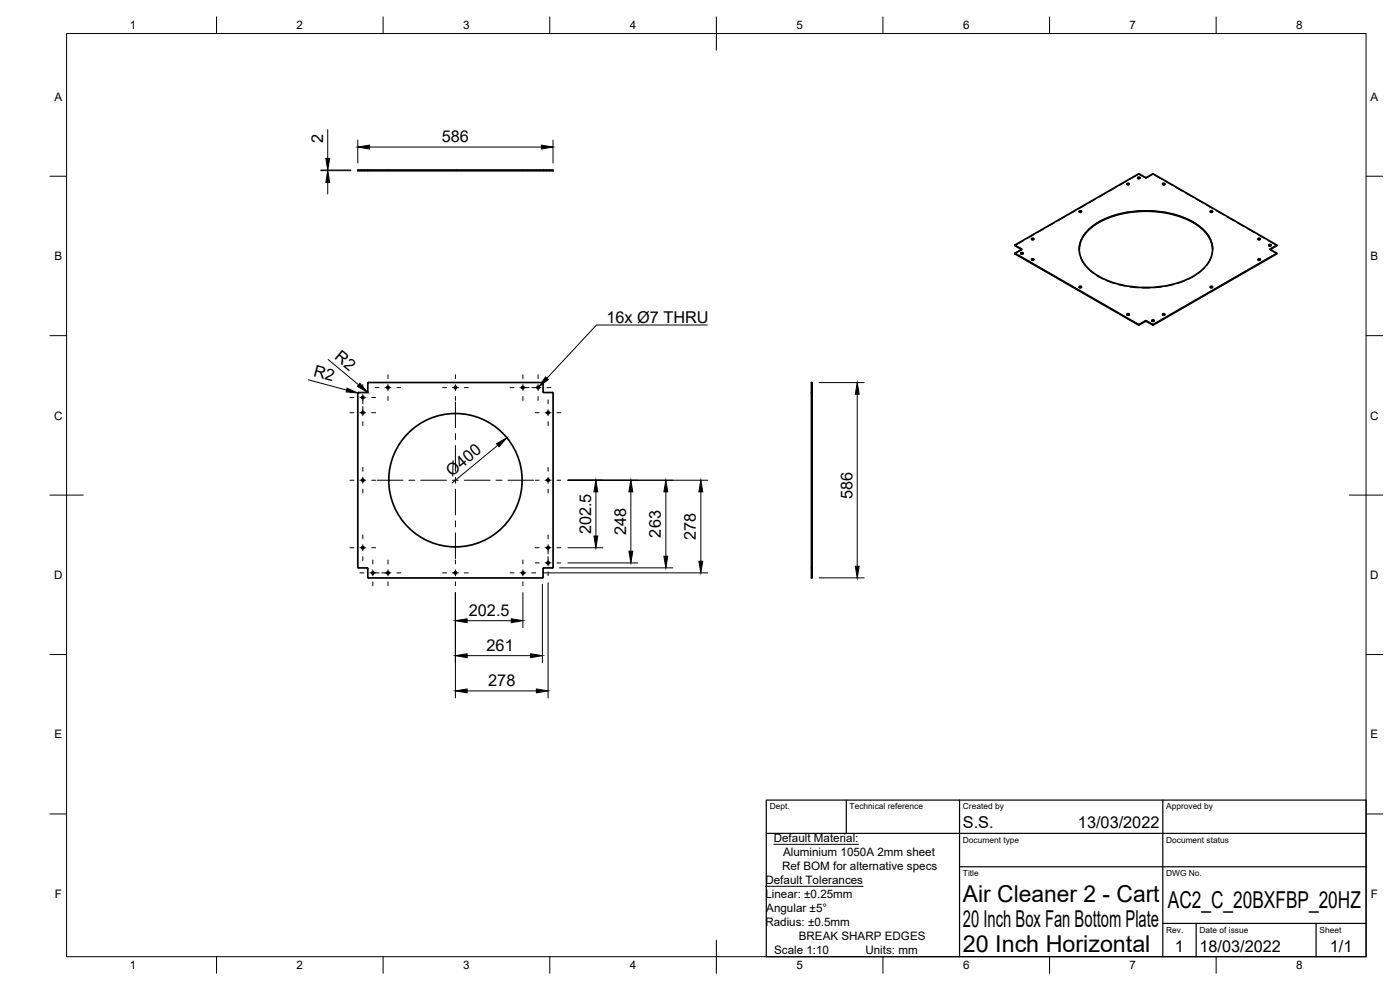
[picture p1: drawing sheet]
<svg xmlns="http://www.w3.org/2000/svg" width="420mm" height="297mm" viewBox="0 0 420 297" stroke-linecap="round" stroke-linejoin="round" font-family="sans-serif">
<!-- layer: Visible -->
<g fill="none" stroke="#000" stroke-width=".51">
<path d="M110.4 51h-3v.2h58.6v-.2h-3v.2M163 51h-52.6v.2M338.3 55.3h.6M341.5 53.4h.6M341.6 52.2l-36.9 21.3M341.6 52.2l2.3 1.1 2.3-1.1 36.9 21.3-1.9 1.3M348.9 55.3h.7M304.7 73.5v.2M304.7 76v.1M304.7 76.1v.1M304.7 73.7v.1M304.7 73.6l1.9 1.2-1.9 1.1"/>
<path d="M304.7 76.2l36.9 21.3M304.7 73.8l1.9 1.1M304.7 76.1l36.9 21.2M304.7 73.4v.2M304.7 75.9v.1M306.4 76.1h.6M309.6 71.8h.6M309.6 77.9h.6M323.9 74.8a10.1 10.1 0 0 1 5.9-8.1 31.4 31.4 0 0 1 28.2 0 10.1 10.1 0 0 1 5.9 8.1M323.9 63.5h.7M326.2 69.4a23.9 23.9 0 0 1 16.8-6.2 27.1 27.1 0 0 1 17.6 5.2 7.7 7.7 0 0 1 0 12.7 28.1 28.1 0 0 1-21.2 4.9 20.7 20.7 0 0 1-14-6.9 7.3 7.3 0 0 1 .8-9.7zM363.3 63.5h.6"/>
<path d="M377.6 71.8h.6M377.6 77.9h.6M380.8 73.6h.6M381.2 74.8l1.9 1.1M383.1 75.9v.2l-36.9 21.2-2.3-1.1-2.3 1.1M383.1 73.5v.3l-1.9 1M383.1 76v.2l-36.9 21.3-2.3-1.1-2.3 1.1M323.9 86.1h.7M338.3 94.4h.6M345.7 96.2h.6M348.9 94.4h.7M363.3 86.1h.6"/>
<path d="M110.2 117.8h-2.6l-.2 .2v52.2M110.4 115v2.6l-.2 .2M110.4 115l.2-.2h52.2l.2 .2M163 115v2.6M163 117.6l.2 .2h2.6l.2 .2v52.2M243.5 117.8h.2v52.6M243.7 117.8v-3h-.2v58.6h.2v-3h-.2M107.4 170.2l.2 .2h2.6M110.2 170.4l.2 .2v2.6l.2 .2h52.2l.2-.2M163 170.6v2.6M166 170.2l-.2 .2h-2.6l-.2 .2"/>
<circle cx="338.6" cy="55.2" r=".26"/>
<circle cx="341.8" cy="53.4" r=".26"/>
<circle cx="349.2" cy="55.2" r=".26"/>
<circle cx="306.7" cy="76" r=".26"/>
<circle cx="309.9" cy="71.7" r=".26"/>
<circle cx="309.9" cy="77.9" r=".26"/>
<circle cx="324.2" cy="63.5" r=".26"/>
<circle cx="363.6" cy="63.5" r=".26"/>
<circle cx="377.9" cy="77.9" r=".26"/>
<circle cx="377.9" cy="71.7" r=".26"/>
<circle cx="381.1" cy="73.6" r=".26"/>
<circle cx="324.2" cy="86.1" r=".26"/>
<circle cx="338.6" cy="94.4" r=".26"/>
<circle cx="346" cy="96.2" r=".26"/>
<circle cx="349.2" cy="94.4" r=".26"/>
<circle cx="363.6" cy="86.1" r=".26"/>
<circle cx="108.9" cy="119.3" r=".35"/>
<circle cx="116.4" cy="116.3" r=".35"/>
<circle cx="136.7" cy="116.3" r=".35"/>
<circle cx="156.9" cy="116.3" r=".35"/>
<circle cx="161.5" cy="116.3" r=".35"/>
<circle cx="108.9" cy="123.8" r=".35"/>
<circle cx="164.5" cy="123.8" r=".35"/>
<circle cx="108.9" cy="144.1" r=".35"/>
<circle cx="136.7" cy="144.1" r="20"/>
<circle cx="164.5" cy="144.1" r=".35"/>
<circle cx="108.9" cy="164.3" r=".35"/>
<circle cx="111.9" cy="171.9" r=".35"/>
<circle cx="116.4" cy="171.9" r=".35"/>
<circle cx="136.7" cy="171.9" r=".35"/>
<circle cx="156.9" cy="171.9" r=".35"/>
<circle cx="164.5" cy="164.3" r=".35"/>
<circle cx="164.5" cy="168.9" r=".35"/>
</g>
<!-- layer: Hidden -->
<g fill="none" stroke="#000" stroke-width=".3">
<path d="M108.5 51v.2M109.2 51v.2M111.5 51v.2M112.2 51v.2M116.1 51v.2M116.7 51v.2M116.8 51v.2M136.3 51v.2M137 51v.2M156.6 51v.2M156.7 51v.2M157.3 51v.2"/>
<path d="M161.1 51v.2M161.8 51v.2M164.1 51v.2M164.8 51v.2M328.8 59.7l-2 1.2M331.9 57.9l-2 1.2M335 56.2l-2 1.1M338.1 54.4l-2 1.2M338.2 55.2v.2M338.2 55.3l.3 .2 .4-.2M338.9 55.2v.2M339.2 53.8l2.5-1.5 2.1 1.2 2.3-1.2 2.5 1.5"/>
<path d="M341.4 53.3v.2M341.5 53.4a.32 .32 0 0 0 .3 .3 .32 .32 0 0 0 .3-.3M342.1 53.3v.2M348.9 55.2v.2M348.9 55.3l.2 .2h.4v-.2M349.6 55.2v.2M349.7 54.4l2 1.2M352.7 56.2l2.1 1.1M355.9 57.9l2 1.2M358.9 59.7l2.1 1.2M306.3 76v.1M306.4 76.1a.33 .33 0 0 0 .3 .3 .33 .33 0 0 0 .3-.3"/>
<path d="M306.6 74.9l-1.9 1.2M306.6 74.8v.1M307 76v.1M307.2 72.2l-2.5 1.5M309.6 71.7v.1M309.6 77.8v.2M309.6 71.8a.33 .33 0 0 0 .3 .3 .33 .33 0 0 0 .3-.3M309.6 77.9l.2 .3 .4-.3M310.3 71.7v.1M310.3 77.8v.2M310.3 70.4l-2.1 1.2M313.4 68.6l-2.1 1.2"/>
<path d="M316.5 66.9l-2.1 1.1M319.6 65.1l-2.1 1.2M322.7 63.3l-2.1 1.2M323.9 74.9l.1 1.4M323.9 63.4v.2M323.9 74.8v.1M323.9 63.5l.2 .3 .4-.1v-.2M324.4 77.4l1.1 2.1M324.6 63.4v.2M325.8 61.5l-2.1 1.2M362 61.5l2.1 1.2M363.2 63.4v.2"/>
<path d="M363.2 63.5l.3 .3 .4-.3M363.4 77.4l-1.2 2.1M363.9 74.9l-.2 1.4M363.9 63.4v.2M365.1 63.3l2.1 1.2M368.2 65.1l2.1 1.2M371.3 66.9l2.1 1.1M374.4 68.6l2.1 1.2M377.5 70.4l2.1 1.2M377.5 71.7v.1M377.5 77.8v.2M377.5 71.8a.33 .33 0 0 0 .4 .3 .33 .33 0 0 0 .3-.3"/>
<path d="M377.5 77.9l.3 .3 .4-.3M378.2 71.7v.1M378.2 77.8v.2M380.6 72.2l2.5 1.5M380.7 73.5v.2M380.8 73.6l.2 .3 .4-.3M381.2 74.9l1.9 1.2M381.4 73.5v.2M323.9 86.1v.1M323.9 86.2v.1a.34 .34 0 0 0 .4 .2 .34 .34 0 0 0 .2-.3M324.6 86.1v.1M326.3 80.4l1.8 1.6"/>
<path d="M329.1 82.7l2.1 1.1M332.3 84.3l2.2 .8M335.6 85.4l2.4 .5M338.2 94.3v.2M338.2 94.4l.3 .3 .4-.3M338.9 94.3v.2M339.1 86.1l2.4 .2M342.7 86.4h2.4M345.7 96.2v.1M345.7 96.3l.2 .2h.4v-.2M346.4 96.2v.1M348.6 86.1l-2.3 .2"/>
<path d="M348.9 94.3v.2M348.9 94.4l.2 .3 .4-.1v-.2M349.6 94.3v.2M352.1 85.4l-2.3 .5M355.5 84.3l-2.2 .8M358.7 82.7l-2.1 1.1M361.5 80.4l-1.8 1.6M363.2 86.1v.1M363.2 86.2a.32 .32 0 0 0 .4 .3 .32 .32 0 0 0 .3-.3M363.9 86.1v.1"/>
</g>
<circle cx="306.6" cy="74.8" r=".11" fill="#000" stroke="#000" stroke-width=".3"/>
<!-- layer: Visible Narrow -->
<path d="M304.7 73.6v.2M304.7 76.1v.1M306.6 74.7v.1M381.2 74.7v.1M383.1 73.6v.2M383.1 76.1v.1M341.6 97.3v.2M341.9 97.3v.2M343.7 96.3v.1M344 96.3v.1M345.9 97.3v.2M346.2 97.3v.2" fill="none" stroke="#000" stroke-width=".3"/>
<!-- layer: Hidden Narrow -->
<path d="M341.6 52.2v.2M341.9 52.2v.2M343.7 53.3v.1M344 53.3v.1M345.9 52.2v.2M346.2 52.2v.2M304.7 73.5v.1M304.7 75.9v.2M306.6 74.8v.2M381.2 74.8v.2M383.1 73.5v.1M383.1 75.9v.2" fill="none" stroke="#000" stroke-width=".3"/>
<!-- layer: Border -->
<g fill="none" stroke="#000" stroke-width=".3">
<path d="M20 10.1h390v276.9h-390zM65 5.1v5M115 5.1v5M165 5.1v5M215 5.1v10M265 5.1v5M315 5.1v5M365 5.1v5M15 52.9h5M410 52.9h5M15 100.7h5M410 100.7h5"/>
<path d="M15 148.6h10M405 148.6h10M15 196.4h5M410 196.4h5M15 244.2h5M410 244.2h5M65 287v5M115 287v5M165 287v5M215 282.1v9.9M265 287v5M315 287v5"/>
<path d="M365 287v5"/>
</g>
<!-- layer: TitleBlock -->
<path d="M230 240.1h180v46.9h-180zM230 250h180M254 240.1v9.9M288 240.1v46.9M349 240.1v46.9M288 260.1h122M349 277.1h61M359 277.1v9.9M395 277.1v9.9" fill="none" stroke="#000" stroke-width=".36"/>
<!-- layer: Center Lines -->
<g fill="none" stroke="#000" stroke-width=".3">
<path d="M105 119.3h1.2M108 119.3h1.8M108.9 115.4v1.2M108.9 118.4v2.8M111.5 119.3h1.2M112.6 116.3h1.1M115.5 116.3h1.8M116.4 112.4v1.2M116.4 115.4v1.8M116.4 119v1.1M119.1 116.3h1.2M132.8 116.3h1.2"/>
<path d="M135.8 116.3h1.8M136.7 112.4v1.2M136.7 115.4v1.8M136.7 119v1.1M139.4 116.3h1.1M153.1 116.3h1.1M156 116.3h2.8M156.9 112.4v1.2M156.9 115.4v1.8M156.9 119v1.1M159.6 116.3h2.8M161.5 112.4v1.2"/>
<path d="M161.5 115.4v1.8M161.5 119v1.1M164.1 116.3h1.2M164.5 120v1.2M105 123.8h1.2M108 123.8h1.8M108.9 122v2.7M108.9 126.5v1.2M111.5 123.8h1.2M136.7 120.6v7.7M136.7 130.1v1.8M136.7 133.7v7.7"/>
<path d="M160.6 123.8h1.2M163.6 123.8h1.8M164.5 122.9v1.8M164.5 126.5v1.2M167.2 123.8h1.1M105 144.1h1.2M108 144.1h1.8M108.9 140.2v1.2M108.9 143.2v1.8M108.9 146.8v1.1M111.5 144.1h1.2M113.2 144.1h7.7"/>
<path d="M122.7 144.1h1.8M126.3 144.1h7.7M135.8 144.1h1.8M136.7 143.2v1.8M136.7 146.8v7.7M136.7 156.3v1.8M136.7 159.9v7.7M139.4 144.1h7.7M148.9 144.1h1.8M152.4 144.1h7.8M160.6 144.1h1.2M163.6 144.1h1.8"/>
<path d="M164.5 140.2v1.2M164.5 143.2v1.8M164.5 146.8v1.1M167.2 144.1h1.1M105 164.3h1.2M108 164.3h1.8M108 171.9h1.2M108.9 160.5v1.2M108.9 163.4v1.8M108.9 167v1.2M111 171.9h2.7M111.5 164.3h1.2"/>
<path d="M111.9 168v1.2M111.9 171v1.8M111.9 174.6v1.1M114.6 171.9h2.7M116.4 168v1.2M116.4 171v1.8M116.4 174.6v1.1M119.1 171.9h1.2M132.8 171.9h1.2M135.8 171.9h1.8M136.7 168v1.2M136.7 171v1.8"/>
<path d="M136.7 174.6v1.1M139.4 171.9h1.1M153.1 171.9h1.1M156 171.9h1.8M156.9 168v1.2M156.9 171v1.8M156.9 174.6v1.1M159.6 171.9h1.2M160.6 168.9h1.2M160.6 164.3h1.2M163.6 168.9h1.8M163.6 164.3h1.8"/>
<path d="M164.5 160.5v1.2M164.5 163.4v2.8M164.5 167v2.8M164.5 171.6v1.1M167.2 168.9h1.1M167.2 164.3h1.1"/>
</g>
<!-- layer: Dimensions -->
<g fill="none" stroke="#000" stroke-width=".3">
<path d="M98.4 38.9v8.6M96.3 51.2h9M96.3 51h9M98.4 51v.2M98.4 54.7v3.5M107.4 42v6.9M110.9 44.1h51.6M166 42v6.9M92.5 113.9l11.5 3.1M98.5 107.9l9.1 7.6M107.4 117.9l.2 .1M245.8 114.8h13.6"/>
<path d="M257.3 118.3v51.6M149.4 133.6l-13.7 11.3M170.4 144.1h42M178.8 147.6v13.2M189.3 147.6v17.8M199.8 147.6v19.3M210.3 147.6v20.8M136.7 177.8v31.6M156.9 177.8v10.5M162.8 175.3v23.5M162.9 171.9h49.5M164.5 174.8v34.6"/>
<path d="M167.9 170.4h34M170.4 164.3h10.5M170.4 168.9h21M245.8 173.4h13.6M140.2 186.2h13.2M140.2 196.7h19.1M140.2 207.3h20.8"/>
</g>
<g fill="#000" stroke="#000" stroke-width=".3">
<path d="M98.4 51.2l.6 3.5h-1.2zM97.8 47.5h1.2l-.6 3.5zM107.4 44.1l3.5-.6v1.2zM162.5 43.5l3.5 .6-3.5 .6zM104.2 116.5l3.2 1.4-3.5-.3zM108 115l2.3 2.7-3-1.8zM257.3 114.8l.6 3.5h-1.2zM149 133.1l3.1-1.8-2.3 2.7zM178.8 144.1l.6 3.5h-1.2zM189.3 144.1l.6 3.5h-1.2zM199.8 144.1l.6 3.5h-1.2zM210.3 144.1l.6 3.5h-1.2z"/>
<path d="M178.2 160.8h1.2l-.6 3.5zM188.7 165.4h1.2l-.6 3.5zM199.2 166.9h1.2l-.6 3.5zM209.7 168.4h1.2l-.6 3.5zM256.7 169.9h1.2l-.6 3.5zM136.7 186.2l3.5-.5v1.1zM136.7 196.7l3.5-.5v1.1zM153.4 185.7l3.5 .5-3.5 .6zM159.3 196.2l3.5 .5-3.5 .6zM136.7 207.3l3.5-.6v1.2zM161 206.7l3.5 .6-3.5 .6z"/>
</g>
<!-- layer: Annotations -->
<path d="M163.7 113.1l.8 .8-2.8 2.2z" fill="#000" stroke="#000" stroke-width=".3"/>
<path d="M212.3 97.5h-33.3l-14.9 16M232.2 253.3h25.4M229.7 265.9h29.3" fill="none" stroke="#000" stroke-width=".3"/>
<g font-size="7">
<text x="289" y="270.6">Air Cleaner 2 - Cart</text>
<text x="350.5" y="272.3">AC2_C_20BXFBP_20HZ</text>
<text x="289" y="278.1">20 Inch Box Fan Bottom Plate</text>
<text x="289" y="285.5">20 Inch Horizontal</text>
</g>
<g font-size="4.9">
<text x="97" y="42.8" transform="rotate(-90 97 42.8)">2</text>
<text x="132.6" y="42.7">586</text>
<text x="182" y="96.8">16x Ø7 THRU</text>
<text x="100.2" y="107.4" transform="rotate(40 100.2 107.4)">R2</text>
<text x="93.9" y="112.8" transform="rotate(15 93.9 112.8)">R2</text>
<text x="135.6" y="143" transform="rotate(-39 135.6 143)">Ø400</text>
<text x="255.8" y="149.6" transform="rotate(-90 255.8 149.6)">586</text>
<text x="177.4" y="160.3" transform="rotate(-90 177.4 160.3)">202.5</text>
<text x="187.9" y="160.5" transform="rotate(-90 187.9 160.5)">248</text>
<text x="198.4" y="161.3" transform="rotate(-90 198.4 161.3)">263</text>
<text x="208.9" y="162" transform="rotate(-90 208.9 162)">278</text>
<text x="140.7" y="184.8">202.5</text>
<text x="146" y="195.3">261</text>
<text x="146.5" y="205.8">278</text>
<text x="289" y="248.5">S.S.</text>
<text x="323.5" y="248.5">13/03/2022</text>
<text x="352.6" y="285.7">1</text>
<text x="360" y="285.5">18/03/2022</text>
<text x="399.1" y="285.7">1/1</text>
</g>
<g font-size="3.5">
<text x="39" y="8.8">1</text>
<text x="89" y="8.8">2</text>
<text x="139" y="8.8">3</text>
<text x="189" y="8.8">4</text>
<text x="239" y="8.8">5</text>
<text x="289" y="8.8">6</text>
<text x="339" y="8.8">7</text>
<text x="389" y="8.8">8</text>
<text x="16.3" y="30.2">A</text>
<text x="411.3" y="30.2">A</text>
<text x="16.3" y="78">B</text>
<text x="411.3" y="78">B</text>
<text x="16.2" y="125.9">C</text>
<text x="411.2" y="125.9">C</text>
<text x="16.2" y="173.7">D</text>
<text x="411.2" y="173.7">D</text>
<text x="16.3" y="221.6">E</text>
<text x="411.3" y="221.6">E</text>
<text x="232.2" y="252.6">Default Material:</text>
<text x="235" y="256.8">Aluminium 1050A 2mm sheet</text>
<text x="234.7" y="261">Ref BOM for alternative specs</text>
<text x="16.4" y="269.4">F</text>
<text x="229.7" y="265.2">Default Tolerances</text>
<text x="229.7" y="269.4">Linear: ±0.25mm</text>
<text x="411.4" y="269.4">F</text>
<text x="230" y="273.5">Angular ±5°</text>
<text x="229.7" y="277.7">Radius: ±0.5mm</text>
<text x="239.7" y="281.9">BREAK SHARP EDGES</text>
<text x="232.3" y="286.1">Scale 1:10</text>
<text x="259.7" y="286.1">Units: mm</text>
<text x="39" y="290.8">1</text>
<text x="89" y="290.8">2</text>
<text x="139" y="290.8">3</text>
<text x="189" y="290.8">4</text>
<text x="239" y="290.8">5</text>
<text x="289" y="290.8">6</text>
<text x="339" y="290.8">7</text>
<text x="389" y="290.8">8</text>
</g>
<g font-size="2.5">
<text x="231" y="242.9">Dept.</text>
<text x="255" y="242.9">Technical reference</text>
<text x="289" y="242.9">Created by</text>
<text x="350" y="242.9">Approved by</text>
<text x="289" y="252.8">Document type</text>
<text x="350" y="252.8">Document status</text>
<text x="289" y="262.9">Title</text>
<text x="350" y="262.9">DWG No.</text>
<text x="350" y="279.9">Rev.</text>
<text x="360" y="279.9">Date of issue</text>
<text x="396" y="279.9">Sheet</text>
</g>
</svg>
